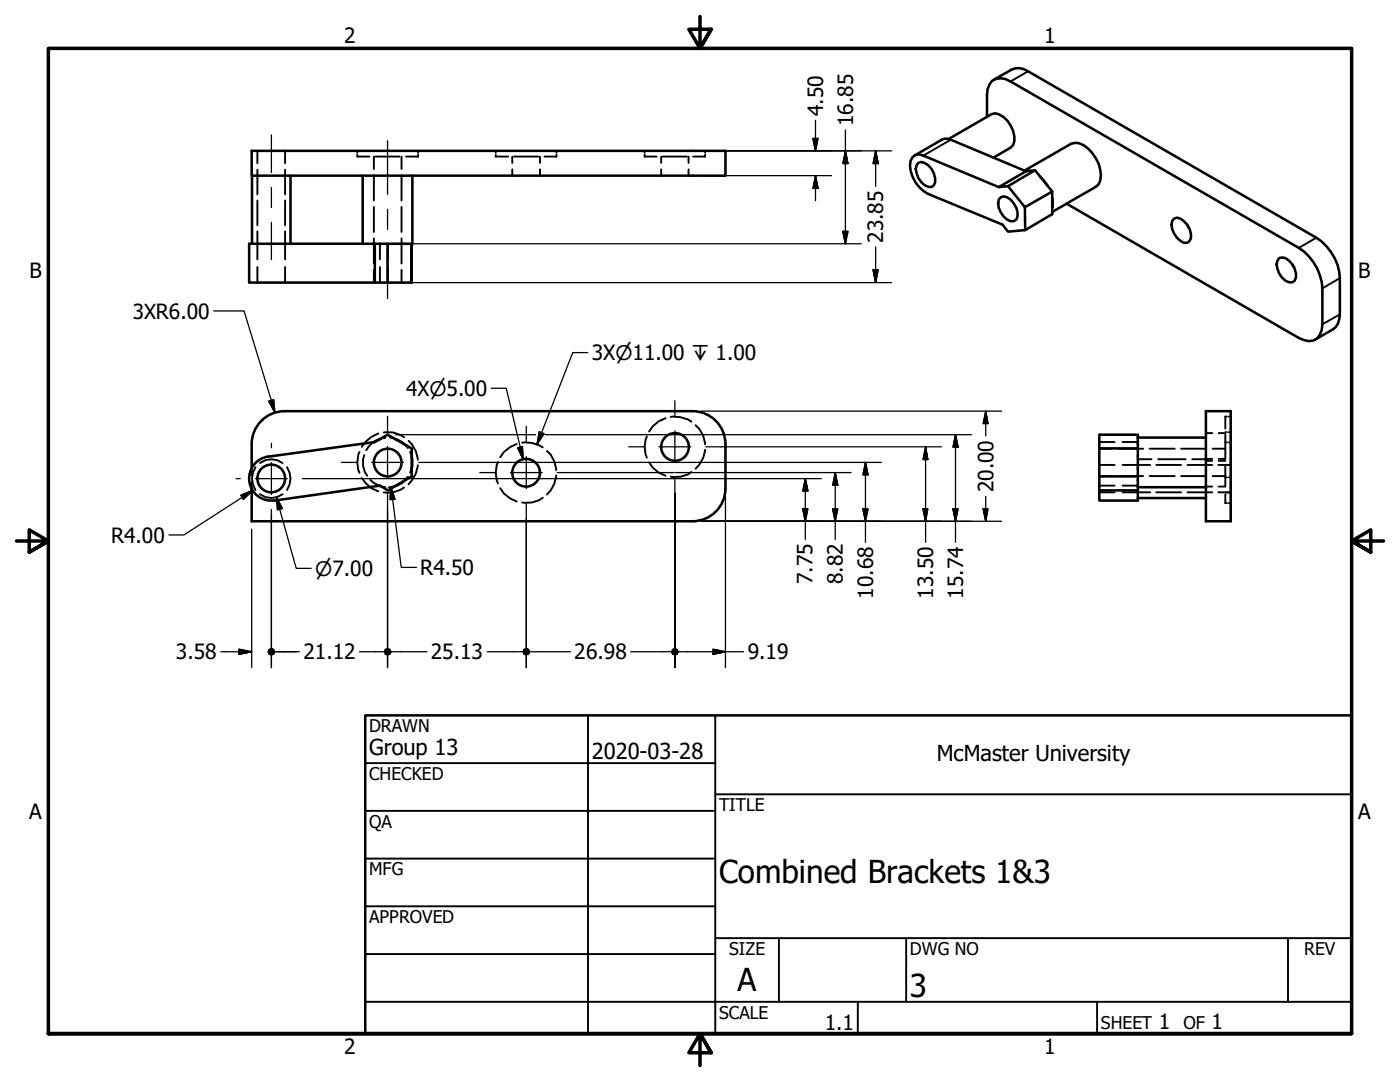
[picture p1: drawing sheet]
<svg xmlns="http://www.w3.org/2000/svg" width="279mm" height="216mm" viewBox="0 0 279 216" stroke-linecap="round" stroke-linejoin="round" font-family="sans-serif">
<!-- layer: Hidden (ANSI) -->
<g fill="none" stroke="#000" stroke-width=".38">
<path d="M51.4 30.1v2.5M51.4 33.8v5M56.9 30.1v2.5M56.9 33.8v5M71.3 30.9v.3h2.4M71.3 30.1v.4M74.6 31.2v2.5M74.6 35v5M74.9 31.2h4.9M80.1 31.2v2.5M80.1 35v5M83.4 30.9v.3h-2.4"/>
<path d="M83.4 30.1v.4M98.9 30.9v.3h2.5M98.9 30.1v.4M102.2 31.2v1.3M102.2 33.8v1.3M102.6 31.2h4.8M107.8 31.2v1.3M107.8 33.8v1.3M111.1 30.9v.3h-2.5M111.1 30.1v.4M128.7 30.9v.3h2.4M128.7 30.1v.4"/>
<path d="M132 31.2v1.3M132 33.8v1.3M132.3 31.2h4.8M137.4 31.2v1.3M137.4 33.8v1.3M140.7 30.9v.3h-2.4M140.7 30.1v.4M51.4 40v5M51.4 46.2v5.6M51.4 53.3v3.1M56.9 40v5M56.9 46.2v5.6"/>
<path d="M56.9 53.3v3.1M74.6 41.3v5M74.6 47.6v5M74.6 53.8v2.6M75.8 48.6v3.2M75.8 53.3v3.1M77.4 48.6v3.2M77.4 53.3v3.1M80.1 41.3v5M80.1 47.6v5M80.1 53.8v2.6M50.2 93.5v1.4"/>
<path d="M50.2 96.1v1.4M51 93.2a4.1 4.1 0 0 0 0 4.6M51.9 92.4a3.7 3.7 0 0 1 4.5 0M51.9 98.6a3.7 3.7 0 0 0 4.5 0M57.3 93.2a4.1 4.1 0 0 1 0 4.6M71.8 90.2a5.2 5.2 0 0 0 0 4.2M72.2 95.4l.8 1 1.1 1 1.4 .6M72.7 90.8a4.2 4.2 0 0 0 .6 4.1M73.9 95.8l.6 .5 1.3 .7M74.5 88.2l-1 1-.4 .7M75.5 86.5l-1.4 .7-1.1 .9-.8 1.1M75.9 97l1 .2"/>
<path d="M76.6 86.3a5.2 5.2 0 0 1 4 .9M76.9 87.4l-1 .1M77.9 87.3l.8 .2M78.8 97l-.9 .2M80.6 97.3a5.2 5.2 0 0 1-4 .9M80.8 88.6l.6 .8M81.4 95.1l-.6 .7M81.5 87.9a5.6 5.6 0 0 1 1.9 3.9M81.9 90.2l.3 .9M82.2 93.4l-.3 .9M83.4 92.8a5.9 5.9 0 0 1-1.9 3.8M99.4 92.2a5.3 5.3 0 0 0 0 4.3"/>
<path d="M99.8 97.4l.8 1.1 1.2 .9 1.3 .7M103.1 88.6l-1.3 .6-1.2 1-.8 1M104.2 88.3a6 6 0 0 1 4.1 1M108.3 99.3a5.2 5.2 0 0 1-4.1 1M109.2 90a5.6 5.6 0 0 1 1.8 3.8M111 94.9a5.9 5.9 0 0 1-1.8 3.8M129.1 87.1a5.3 5.3 0 0 0 0 4.2M129.5 92.3l.8 1 1.1 1 1.4 .6M132.8 83.4l-1.4 .7-1.1 .9-.8 1.1M133.9 83.2a6 6 0 0 1 4.1 .9M138 94.2a5.2 5.2 0 0 1-4.1 .9M138.8 84.8a5.3 5.3 0 0 1 1.9 3.8"/>
<path d="M140.7 89.7a5.6 5.6 0 0 1-1.9 3.8M219.4 88.2h3M219.4 96.9h3M219.4 92.8h3M219.4 98.2h3M219.4 89.5h2.5M219.4 95h2.5M223.1 89.5h5.1M223.1 95h5.1M224 88.2h3.1M224 96.9h3.1M224 92.8h5.6"/>
<path d="M224 98.2h5.6M227.1 91.6h2.7M229.4 89.5h5M229.4 95h5M230.8 92.8h4.9M230.8 98.2h4.9M231.1 91.6h5.5M235.7 89.5h5M235.7 95h5M237 92.8h4.9M237 98.2h4.9M237.9 91.6h2.8"/>
<path d="M240.7 91.6h1.2M240.7 97.1h1.2M240.7 86.4h1.2M240.7 91.9h1.2M242 89.5h2.5M242 95h2.5M243.1 92.8h2.5M243.1 98.2h2.5M243.2 97.1h1.3M243.2 86.4h1.3M243.2 91.9h1.3M244.5 86.7v4.9h-1.3"/>
<path d="M244.5 92.8v4.2M244.5 98.7v1.7h.4M244.5 95.2h.4M244.5 88.3h.4M244.5 98.3h.4M244.5 86.2h.4M244.9 83.1h-.4v2.4M245.2 95.2h.4M245.2 83.1h.4M245.2 88.3h.4M245.2 98.3h.4M245.2 86.2h.4"/>
<path d="M245.2 100.4h.4"/>
</g>
<!-- layer: Visible (ANSI) -->
<g fill="none" stroke="#000" stroke-width=".51">
<path d="M198.4 15.9l3.5-2a3.2 3.2 0 0 1 3.3 .3l57.5 33.2a10.4 10.4 0 0 1 4.7 8.1v7.2a3.3 3.3 0 0 1-1.4 3l-3.5 2.1M50.2 30.1h94.6v5h-94.6zM50.3 35.1v13.5M58 35.1v13.5M72.4 35.1v13.5M82.3 35.1v13.5h-32.6v7.8h25.1M182.5 31.1l5.5-3.2 .5-.2h.6l15.5 6.4M183.3 32.5a2.24 2.24 0 0 1 2.6 1.2 3.2 3.2 0 0 1 .5 3.3l-.5 .3a3.5 3.5 0 0 1-3-4.3zM189.3 27.7l8.6-4.9a2.87 2.87 0 0 1 3.1 1.3 5.1 5.1 0 0 1 1.2 4.9l-.5 .5-3.4 1.9M197 23.3v-4.4a3.1 3.1 0 0 1 1.8-3.2l.8-.1 1 .1 1.1 .6 57.5 33.2a10.4 10.4 0 0 1 4.7 8v7.2a3.3 3.3 0 0 1-1.8 3.2l-.9 .2-.9-.2-1.1-.5-46.3-26.8M199.3 37.3l-15-6.2a1.8 1.8 0 0 0-2 0 1.8 1.8 0 0 0-.7 1.9 6.8 6.8 0 0 0 3.6 5.7l14.9 6.1 1.1 1.4 3.4-.3 5.4-3.2v-3.1M199.7 39.4a2.14 2.14 0 0 1 2.6 1.2 3 3 0 0 1 .5 3.2 1.71 1.71 0 0 1-2.5-.6 3.6 3.6 0 0 1-1-3.4z"/>
<path d="M201.2 37.1l3.3 4.2 5.5-3.1M204.5 34l9.2-5.3a3.1 3.1 0 0 1 3.4 .9 7 7 0 0 1 2.5 6.4l-.3 .8-.6 .5-8.7 5M204.6 34.1h1M204.6 34.1l.2 .1M205.6 34.1l1-.1 1 1.2M205.6 34.1l-.8 .1M206.6 34l-5.4 3.1-1.9 .2 5.5-3.1M207.6 35.2l1.4 1.8M209 37l1 1.2v1.4M210 39.6l.1 1-.1 .8M74.8 48.6v7.8h2.5v-7.8M77.3 56.4h4.9v-7.8v7.8"/>
<path d="M204.5 41.3l.1 4.6M234.3 43.6l.6-.2a3.9 3.9 0 0 1 2.8 4.1l-.3 .6-.5 .4a2.92 2.92 0 0 1-2.6-1.9 2.38 2.38 0 0 1 0-3zM236.9 44.8l.4 .7M255.3 51.5l.5-.1a3.5 3.5 0 0 1 2.8 3.1v.9l-.2 .6a1.71 1.71 0 0 1-2.6-.6l-.5-.9-.5-1.7 .2-.8zM257.9 52.8l.4 .6M50.2 88.6v4.9M50.2 97.5v6.5h88M54.7 99.8a4.4 4.4 0 0 1-4.9-3.7 4.4 4.4 0 0 1 3.7-5l21.3-2.9 2.5-1.5 4.9 2.8v5.6l-4.8 2.8-1.6-1-21.1 3M75.7 96.9l.3 .1M76 87.6l-1.5 .7M78.8 87.6l1.2 .5 .7 .6M80.8 95.9l-1.1 .8-.9 .3"/>
<path d="M82.2 91.1l.1 1.4-.1 .9M138.2 82h-81.4a6.6 6.6 0 0 0-6.6 6.6M138.2 82a6.6 6.6 0 0 1 6.6 6.6M144.8 88.6v8.8M144.8 97.4a6.6 6.6 0 0 1-6.6 6.6M219.4 97.9v2h7.7v-2M219.4 89.5v5.6M227.1 89.5h-7.7v-2.8h7.7v11.2M227.1 95.1h-7.7v2.8h7.7M227.1 99.4h13.6M227.1 97.2h13.6M227.1 87.3h13.6"/>
<path d="M240.7 82h4.9v22h-4.9z"/>
<circle cx="54.1" cy="95.5" r="2.76"/>
<circle cx="77.4" cy="92.3" r="2.76"/>
<circle cx="105" cy="94.3" r="2.76"/>
<circle cx="134.7" cy="89.2" r="2.76"/>
</g>
<!-- layer: Visible Narrow (ANSI) -->
<path d="M205.2 14.2l-3.5 2.1M189.7 27.9l-5.4 3.2M262.7 47.4l-3.5 2.1M267.4 55.5l-3.5 2M267.4 62.7l-3.5 2" fill="none" stroke="#000" stroke-width=".38"/>
<!-- layer: Border (ANSI) -->
<path d="M139.7 3.3v6.4l-2.2-3.9h4.4l-2.2 3.9 2.2-3.9M3.3 107.9h6.4l-3.9-2.2v4.5l3.9-2.3-3.9 2.3M276.1 107.9h-6.4l3.9-2.2v4.5l-3.9-2.3 3.9 2.3M9.7 206.2v-196.5h260v196.5h-260h260M141.9 210.1l-2.2-3.9 2.2 3.9h-4.4l2.2-3.9v6.4" fill="none" stroke="#000" stroke-width=".7"/>
<!-- layer: Title (ANSI) -->
<g fill="none" stroke="#000" stroke-width=".38">
<path d="M72.9 152.3h69.8M117.3 142.7v63.5M142.7 158.5h127M142.7 142.7v63.5M72.9 161.8h69.8M72.9 171.3h69.8M72.9 199.9h196.8M72.9 180.8h69.8M72.9 190.4h69.8M142.7 187.2h127M155.4 187.2v12.7M171.2 199.9v6.3"/>
<path d="M180.8 187.2v12.7M218.9 199.9v6.3M257 187.2v12.7"/>
</g>
<path d="M72.9 142.7h196.8v63.5h-196.8z" fill="none" stroke="#000" stroke-width=".51"/>
<!-- layer: Dimension (ANSI) -->
<g fill="none" stroke="#000" stroke-width=".25">
<path d="M139.8 35.1h26.1M139.8 30.1h38.1M162.2 27.6h1.1l-.5 2.5zM162.8 35.1l.5 2.5h-1.1zM162.8 24v6.1M162.8 35.1v5M168.7 30.1l.5 2.5h-1zM168.7 25.9v22.7M174.8 30.1l.5 2.5h-1.1zM174.8 30.1v7.1M76.1 48.6h1.2M76.4 56.4h.9"/>
<path d="M77.5 48.6h94.4M77.5 56.4h100.4M168.2 46.2h1l-.5 2.4zM174.2 53.8h1.1l-.5 2.6zM174.8 49.3v7.1M42.7 62h6l6.2 20.3M98 77.5h3l3.4 14.1M48.1 98.8l2.3-.9-1.8 1.7zM50.4 97.9l-13.7 8.8h-3M53.7 80.1l.9-.3 .3 2.5zM55.2 99.2l1.1 2.3-.9 .2zM55.2 99.2l3.9 14.2h3"/>
<path d="M61.2 95.5h16.1M77.5 95.5h27.4M78 97.2l.8 2.4-.9 .1zM78 97.2l2.1 16h3M78.9 86.7h26M80.8 95.8a4.9 4.9 0 0 1-3.3 1.4M86.6 92.3h18.3M103.3 89.3l1-.2 .1 2.5zM105.1 95.5h29.5M105.1 92.3h29.5M105.1 86.7h1.8M108.8 86.7h25.8"/>
<path d="M114.2 94.3h20.4M134.8 95.5h29.1M134.8 94.3h35.1M134.8 92.3h41.1M134.8 86.7h59.1M139.8 82h60.1M143.9 89.2h44M144.8 99v34.2M160.7 95.5l.5 2.5h-1zM160.7 95.5v12.1M166.7 94.3l.5 2.5h-1zM166.7 94.3v13.3"/>
<path d="M172.7 92.3l.5 2.4h-1zM172.7 92.3v15.9M184.7 89.2l.5 2.5h-1zM184.7 89.2v19M190.7 86.7l.5 2.5h-1zM190.7 86.7v21.5M196.7 82l.5 2.5h-1zM196.7 82v5M196.7 99.1v4.9M50.2 105.6v27.6M77.3 101.5v31.7M105 103.6v29.6"/>
<path d="M139.8 104h60.1M160.2 101.5h1l-.5 2.5zM166.2 101.5h1l-.5 2.5zM172.2 101.5h1l-.5 2.5zM184.2 101.5h1l-.5 2.5zM190.2 101.5h1l-.5 2.5zM196.2 101.5h1l-.5 2.5zM44.1 130h6.1M47.7 129.5l2.5 .5-2.5 .6zM54.2 133.2v-30.6v30.6M54.7 130h5.1M71.8 130h5"/>
<path d="M78 130h7.2M97.2 130h7.2M105.7 130h8.2M125.9 130h8.1M134.7 133.2v-34.8v34.8M135.3 130h13.1M142.3 129.5l2.5 .5-2.5 .6z"/>
</g>
<g fill="#000" stroke="#000" stroke-width=".25">
<path d="M162.2 27.6l.6 2.5zM162.2 27.6h1.1l-.5 2.5zM162.8 35.1l.5 2.5zM162.8 35.1l.5 2.5h-1.1zM168.7 30.1l.5 2.5zM168.7 30.1l.5 2.5h-1zM174.8 30.1l.5 2.5zM174.8 30.1l.5 2.5h-1.1zM168.2 46.2l.5 2.4zM168.2 46.2h1l-.5 2.4zM174.2 53.8l.6 2.6zM174.2 53.8h1.1l-.5 2.6z"/>
<path d="M48.6 99.6l1.8-1.7zM48.1 98.8l2.3-.9-1.8 1.7zM53.7 80.1l1.2 2.2zM53.7 80.1l.9-.3 .3 2.5zM78 97.2l.8 2.4zM78 97.2l.8 2.4-.9 .1zM103.3 89.3l1.1 2.3zM103.3 89.3l1-.2 .1 2.5zM160.7 95.5l.5 2.5zM160.7 95.5l.5 2.5h-1zM166.7 94.3l.5 2.5zM166.7 94.3l.5 2.5h-1z"/>
<path d="M172.7 92.3l.5 2.4zM172.7 92.3l.5 2.4h-1zM184.7 89.2l.5 2.5zM184.7 89.2l.5 2.5h-1zM190.7 86.7l.5 2.5zM190.7 86.7l.5 2.5h-1zM196.7 82l.5 2.5zM196.7 82l.5 2.5h-1zM55.2 99.2l1.1 2.3zM55.2 99.2l1.1 2.3-.9 .2zM160.2 101.5l.5 2.5zM160.2 101.5h1l-.5 2.5z"/>
<path d="M166.2 101.5l.5 2.5zM166.2 101.5h1l-.5 2.5zM172.2 101.5l.5 2.5zM172.2 101.5h1l-.5 2.5zM184.2 101.5l.5 2.5zM184.2 101.5h1l-.5 2.5zM190.2 101.5l.5 2.5zM190.2 101.5h1l-.5 2.5zM196.2 101.5l.5 2.5zM196.2 101.5h1l-.5 2.5zM47.7 130.6l2.5-.6zM47.7 129.5l2.5 .5-2.5 .6z"/>
<path d="M54.2 129.4l.4 .2 .1 .4zM53.7 129.6l.5-.2 .5 .6zM53.7 129.6l1 .4h-1.2zM53.5 130h1.2l-1 .5zM53.7 130.5l1-.5-.5 .7zM54.7 130l-.1 .5-.4 .2zM54.7 130l-.1 .5zM77.3 129.4l.5 .2 .2 .4zM76.9 129.6l.4-.2 .7 .6zM76.9 129.6l1.1 .4h-1.2zM76.8 130h1.2l-1.1 .5zM76.9 130.5l1.1-.5-.7 .7z"/>
<path d="M78 130l-.2 .5-.5 .2zM78 130l-.2 .5zM105 129.4l.5 .2 .2 .4zM104.6 129.6l.4-.2 .7 .6zM104.6 129.6l1.1 .4h-1.3zM104.4 130h1.3l-1.1 .5zM104.6 130.5l1.1-.5-.7 .7zM105.7 130l-.2 .5-.5 .2zM105.7 130l-.2 .5zM134.7 129.4l.4 .2 .2 .4zM134.2 129.6l.5-.2 .6 .6zM134.2 129.6l1.1 .4h-1.3z"/>
<path d="M134 130h1.3l-1.1 .5zM134.2 130.5l1.1-.5-.6 .7zM135.3 130l-.2 .5-.4 .2zM135.3 130l-.2 .5zM142.3 130.6l2.5-.6zM142.3 129.5l2.5 .5-2.5 .6z"/>
</g>
<!-- layer: Center Mark (ANSI) -->
<g fill="none" stroke="#000" stroke-width=".25">
<path d="M134.7 79.9v3.1M47.1 95.5h.8M51 95.5h6.3M54.2 88.5v.8M54.2 92.3v6.4M60.3 95.5h.9M68.1 92.3h3.1M74.2 92.3h6.3M77.3 83.1v3M77.3 89.1v6.3M77.3 98.4v3.1M83.6 92.3h3"/>
<path d="M95.8 94.3h3.1M101.9 94.3h6.3M105 85.1v3M105 91.1v6.4M111.2 94.3h3M125.5 89.2h3M131.5 89.2h6.4M134.7 86v6.3M134.7 95.4v3M140.8 89.2h3.1M54.2 101.7v.9M105 100.5v3.1"/>
</g>
<!-- layer: Centerline (ANSI) -->
<path d="M54.2 26.9v7.5M54.2 37.4v4M77.3 28.1v10.7M54.2 44.4v7.4M77.3 41.8v4M77.3 48.8v10.8" fill="none" stroke="#000" stroke-width=".25"/>
<!-- layer: Symbol (ANSI) -->
<path d="M117.3 70.4h-3l-7.1 18.2M107.6 86.2l1 .4-1.4 2z" fill="none" stroke="#000" stroke-width=".25"/>
<path d="M107.6 86.2l-.4 2.4zM107.6 86.2l1 .4-1.4 2z" fill="#000" stroke="#000" stroke-width=".25"/>
<g font-size="6.3">
<text x="143.5" y="176.3">Combined Brackets 1&amp;3</text>
<text x="147.2" y="197.7">A</text>
<text x="181.6" y="199">3</text>
</g>
<g font-size="4.4">
<text x="73.7" y="150.6">Group 13</text>
<text x="118.1" y="151.4">2020-03-28</text>
<text x="186.9" y="151.8">McMaster University</text>
</g>
<g font-size="4.2">
<text x="68.7" y="8.6">2</text>
<text x="208.4" y="8.6">1</text>
<text x="164.3" y="23.2" transform="rotate(-90 164.3 23.2)">4.50</text>
<text x="170.2" y="25.1" transform="rotate(-90 170.2 25.1)">16.85</text>
<text x="176.3" y="48.5" transform="rotate(-90 176.3 48.5)">23.85</text>
<text x="5.9" y="55.5">B</text>
<text x="271.1" y="55.5">B</text>
<text x="118.1" y="71.9">3X⌀11.00 ↧ 1.00</text>
<text x="198.2" y="98.2" transform="rotate(-90 198.2 98.2)">20.00</text>
<text x="22.2" y="108.3">R4.00</text>
<text x="83.9" y="114.7">R4.50</text>
<text x="162.2" y="116.6" transform="rotate(-90 162.2 116.6)">7.75</text>
<text x="168.2" y="116.6" transform="rotate(-90 168.2 116.6)">8.82</text>
<text x="174.2" y="119.4" transform="rotate(-90 174.2 119.4)">10.68</text>
<text x="186.2" y="119.4" transform="rotate(-90 186.2 119.4)">13.50</text>
<text x="192.2" y="119.4" transform="rotate(-90 192.2 119.4)">15.74</text>
<text x="35.1" y="131.6">3.58</text>
<text x="60.6" y="131.6">21.12</text>
<text x="86" y="131.6">25.13</text>
<text x="114.6" y="131.6">26.98</text>
<text x="149.2" y="131.6">9.19</text>
<text x="5.8" y="163.4">A</text>
<text x="271" y="163.4">A</text>
<text x="164.6" y="205.5">1.1</text>
<text x="231.3" y="205.4">1</text>
<text x="241.8" y="205.4">1</text>
<text x="68.7" y="210.3">2</text>
<text x="208.4" y="210.3">1</text>
</g>
<g font-size="4.1">
<text x="26.5" y="63.6">3XR6.00</text>
<text x="81.1" y="78.9">4X⌀5.00</text>
</g>
<text font-size="4" x="62.9" y="114.9">⌀7.00</text>
<g font-size="3.5">
<text x="73.7" y="146">DRAWN</text>
<text x="73.7" y="155.6">CHECKED</text>
<text x="143.5" y="161.8">TITLE</text>
<text x="73.7" y="165.2">QA</text>
<text x="73.7" y="174.7">MFG</text>
<text x="73.7" y="184.2">APPROVED</text>
<text x="145.5" y="190.6">SIZE</text>
<text x="181.6" y="190.6">DWG NO</text>
<text x="260.3" y="190.5">REV</text>
<text x="143.5" y="203.3">SCALE</text>
<text x="219.7" y="205.4">SHEET</text>
<text x="236.2" y="205.4">OF</text>
</g>
</svg>
